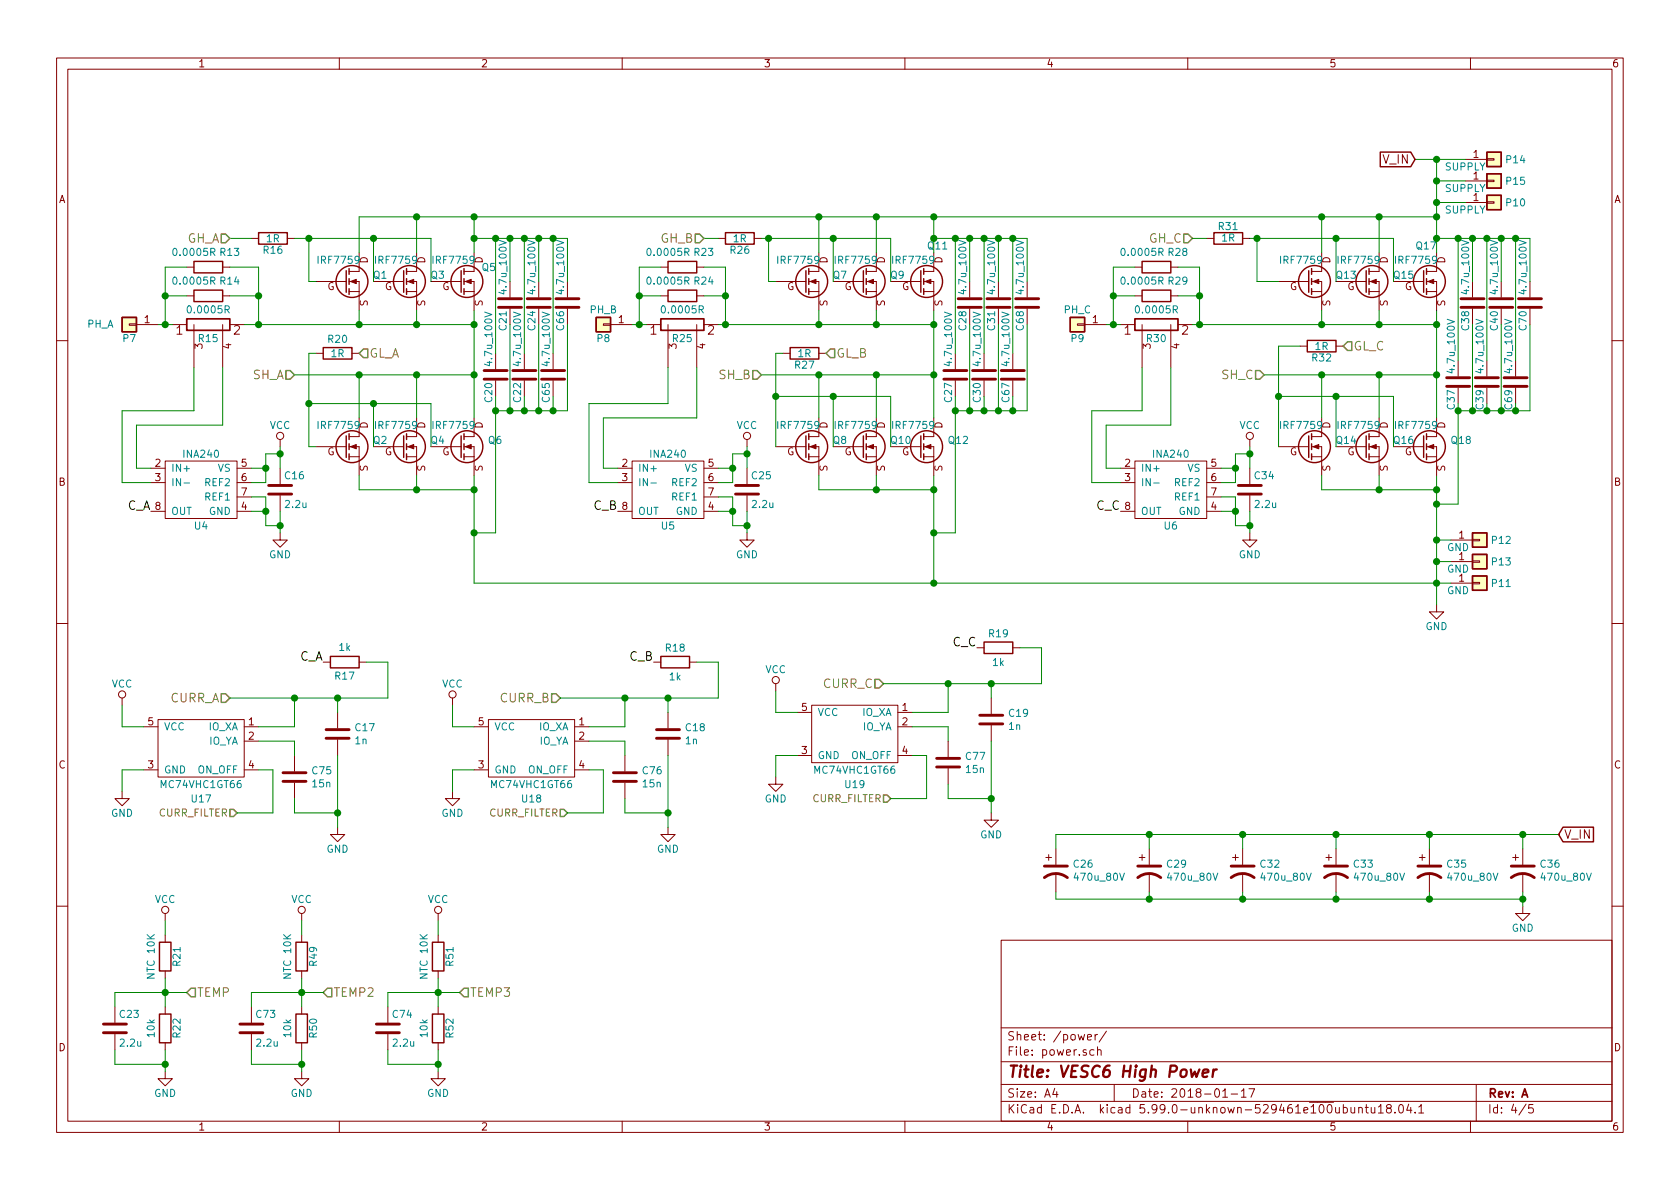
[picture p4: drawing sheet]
<svg xmlns="http://www.w3.org/2000/svg" width="297mm" height="210mm" viewBox="0 0 297 210" stroke-linecap="round" stroke-linejoin="round" font-family="sans-serif">
<g fill="none" stroke="#840000" stroke-width=".18">
<path d="M10 10.3h277v189.9h-277zM12 12.2h273v186.1h-273zM60 10.3v1.9M110 10.3v1.9M160 10.3v1.9M210 10.3v1.9M260 10.3v1.9M259.1 35.8h3.8M259.1 32h3.8M259.1 28.2h3.8M262.9 35.7h1.3v.2h-1.3zM262.9 31.9h1.3v.2h-1.3z"/>
<path d="M262.9 28.1h1.3v.2h-1.3zM22.9 57.3h1.2v.2h-1.2zM24.1 57.4h3.8M30.5 57.4h2.5M33 52.3h1.3M33 47.2h1.3M34.3 57.4v7.6M39.4 57.4v7.6M39.4 52.3h1.2M39.4 47.2h1.2M40.6 57.4h2.6M44.4 42.2h1.3"/>
<path d="M50.8 42.2h1.3M55.9 49.8h5.3M61.7 51.6h1.8M61.7 49.8h1.8v5.1M63.5 44.7v3.3h-1.8M66 49.8h5.4M71.9 51.6h1.8M71.9 49.8h1.8v5.1M73.7 44.7v3.3h-1.8M76.2 49.8h5.3M82 51.6h1.8M82 49.8h1.8v5.1"/>
<path d="M83.8 44.7v3.3h-1.8M90.2 49.8v2.8M90.2 54.6v2.8M95.2 49.8v2.8M100.3 49.8v2.8M106.7 57.3h1.2v.2h-1.2zM107.9 57.4h3.9M114.3 57.4h2.5M116.8 52.3h1.3M116.8 47.2h1.3M118.1 57.4v7.6M123.2 57.4v7.6"/>
<path d="M123.2 52.3h1.3M123.2 47.2h1.3M124.5 57.4h2.5M127 42.2h1.3M133.3 42.2h1.3M137.2 49.8h5.3M143 51.6h1.8M143 49.8h1.8v5.1M144.8 44.7v3.3h-1.8M147.3 49.8h5.4M153.2 51.6h1.7M153.2 49.8h1.7v5.1"/>
<path d="M154.9 44.7v3.3h-1.7M157.5 49.8h5.3M163.3 51.6h1.8M163.3 49.8h1.8v5.1M165.1 44.7v3.3h-1.8M171.4 49.8v2.8M176.5 49.8v2.8M176.5 54.6v2.8M181.6 49.8v2.8M190.5 57.3h1.3v.2h-1.3zM191.8 57.4h3.8M198.1 57.4h2.6"/>
<path d="M200.7 52.3h1.2M200.7 47.2h1.2M201.9 57.4v7.6M207 57.4v7.6M207 52.3h1.3M207 47.2h1.3M208.3 57.4h2.5M213.4 42.2h1.2M219.7 42.2h1.3M226.1 49.8h5.3M231.9 51.6h1.8M231.9 49.8h1.8v5.1"/>
<path d="M233.7 44.7v3.3h-1.8M236.2 49.8h5.4M242.1 51.6h1.7M242.1 49.8h1.7v5.1M243.8 44.7v3.3h-1.7M246.4 49.8h5.3M252.2 51.6h1.8M252.2 49.8h1.8v5.1M254 44.7v3.3h-1.8M260.3 49.8v2.8M265.4 49.8v2.8M270.5 49.8v2.8"/>
<path d="M10 60.2h2M49.5 77.7v1.3M55.9 62.5h1.2M55.9 79h5.3M61.7 79h1.8v5.1M62.2 62.5h1.3M63.5 73.9v3.3h-1.8M66 79h5.4M71.9 79h1.8v5.1M73.7 73.9v3.3h-1.8M76.2 79h5.3M82 79h1.8v5.1"/>
<path d="M83.8 73.9v3.3h-1.8M87.6 62.5v2.8M92.7 62.5v2.8M97.8 62.5v2.8M132.1 77.7v1.3M137.2 79h5.3M138.4 62.5h1.3M143 79h1.8v5.1M144.8 62.5h1.2M144.8 73.9v3.3h-1.8M147.3 79h5.4M153.2 79h1.7v5.1"/>
<path d="M154.9 73.9v3.3h-1.7M157.5 79h5.3M163.3 79h1.8v5.1M165.1 73.9v3.3h-1.8M168.9 62.5v2.8M174 62.5v2.8M179.1 62.5v2.8M221 77.7v1.3M226.1 79h5.3M229.9 61.2h1.2M231.9 79h1.8v5.1M233.7 73.9v3.3h-1.8"/>
<path d="M236.2 61.2h1.3M236.2 79h5.4M242.1 79h1.7v5.1M243.8 73.9v3.3h-1.7M246.4 79h5.3M252.2 79h1.8v5.1M254 73.9v3.3h-1.8M257.8 63.7v2.8M262.9 63.7v2.8M268 63.7v2.8M285 60.2h2M26.7 82.8h2.5"/>
<path d="M26.7 85.3h2.5M26.7 90.4h2.5M29.2 81.5h12.7v10.2h-12.7zM41.9 82.8h2.5M41.9 85.3h2.5M41.9 90.4h2.5M41.9 87.9h2.5M49.5 94.2v1.3h1.3l-1.3 1.3-1.2-1.3h1.2M49.5 82.8v2.8M49.5 87.6v2.8M61.7 80.8h1.8M71.9 80.8h1.8"/>
<path d="M82 80.8h1.8M109.2 82.8h2.6M109.2 85.3h2.6M109.2 90.4h2.6M111.8 81.5h12.7v10.2h-12.7zM124.5 82.8h2.5M124.5 85.3h2.5M124.5 90.4h2.5M124.5 87.9h2.5M132.1 94.2v1.3h1.2l-1.2 1.3-1.3-1.3h1.3M132.1 82.8v2.8M132.1 87.6v2.8"/>
<path d="M143 80.8h1.8M153.2 80.8h1.7M163.3 80.8h1.8M198.1 82.8h2.6M198.1 85.3h2.6M198.1 90.4h2.6M200.7 81.5h12.7v10.2h-12.7zM213.4 82.8h2.5M213.4 85.3h2.5M213.4 90.4h2.5M213.4 87.9h2.5M221 94.2v1.3h1.2l-1.2 1.3-1.3-1.3h1.3"/>
<path d="M221 82.8v2.8M221 87.6v2.8M231.9 80.8h1.8M242.1 80.8h1.7M252.2 80.8h1.8M256.5 99.3h3.8M256.5 95.5h3.8M260.3 99.2h1.3v.2h-1.3zM260.3 95.4h1.3v.2h-1.3zM10 110.3h2M57.1 117.1h1.3M63.5 117.1h1.3"/>
<path d="M115.6 117.1h1.2M121.9 117.1h1.3M172.7 114.5h1.3M179.1 114.5h1.2M254 106.9v1.3h1.3l-1.3 1.3-1.3-1.3h1.3M256.5 103.1h3.8M260.3 103h1.3v.2h-1.3zM285 110.3h2M21.6 139.9v1.3h1.3l-1.3 1.3-1.3-1.3h1.3M21.6 123.4v1.3M25.4 128.5h2.5M25.4 136.1h2.5"/>
<path d="M27.9 127.2h15.3v10.2h-15.3zM43.2 128.5h2.5M43.2 131.1h2.5M43.2 136.1h2.5M52.1 133.6v2.8M52.1 138.4v2.8M59.7 126v2.8M59.7 130.8v2.8M80 139.9v1.3h1.3l-1.3 1.3-1.3-1.3h1.3M80 123.4v1.3M83.8 128.5h2.6M83.8 136.1h2.6"/>
<path d="M86.4 127.2h15.2v10.2h-15.2zM101.6 128.5h2.5M101.6 131.1h2.5M101.6 136.1h2.5M110.5 133.6v2.8M110.5 138.4v2.8M118.1 126v2.8M118.1 130.8v2.8M137.2 137.4v1.3h1.2l-1.2 1.2-1.3-1.2h1.3M137.2 120.9v1.3M141 126h2.5M141 133.6h2.5"/>
<path d="M143.5 124.7h15.2v10.2h-15.2zM158.7 128.5h2.6M158.7 126h2.6M158.7 133.6h2.6M167.6 131.1v2.8M167.6 135.9v2.8M175.3 123.4v2.8M175.3 128.3v2.8M59.7 146.3v1.3h1.3l-1.3 1.2-1.3-1.2h1.3M118.1 146.3v1.3h1.3l-1.3 1.2-1.3-1.2h1.3M175.3 143.8v1.2h1.2l-1.2 1.3-1.3-1.3h1.3M184.9 151.6h1"/>
<path d="M185.4 151.1v1M186.7 150.1v2.8M186.7 154.4v3.3M201.4 151.6h1M201.9 151.1v1M203.2 150.1v2.8M203.2 154.4v3.3M217.9 151.6h1M218.4 151.1v1M219.7 150.1v2.8M219.7 154.4v3.3M234.4 151.6h1.1"/>
<path d="M234.9 151.1v1M236.2 150.1v2.8M236.2 154.4v3.3M251 151.6h1M251.5 151.1v1M252.7 150.1v2.8M252.7 154.4v3.3M267.5 151.6h1M268 151.1v1M269.2 150.1v2.8M269.2 154.4v3.3M10 160.2h2"/>
<path d="M20.3 178v2.8M29.2 161.5v1.3M29.2 165.3v1.3M29.2 171.7v1.3M29.2 178v1.3M44.4 178v2.8M53.3 161.5v1.3M53.3 165.3v1.3M53.3 171.7v1.3M53.3 178v1.3M68.6 178v2.8M77.5 161.5v1.3"/>
<path d="M77.5 165.3v1.3M77.5 171.7v1.3M77.5 178v1.3M177 166.3h108v32h-108zM269.2 160.3v1.2h1.3l-1.3 1.3-1.2-1.3h1.2M285 160.2h2M20.3 182.9v2.8M29.2 189.5v1.2h1.3l-1.3 1.3-1.3-1.3h1.3M29.2 184.4v1.3M44.4 182.9v2.8M53.3 189.5v1.2h1.3l-1.3 1.3-1.2-1.3h1.2M53.3 184.4v1.3"/>
<path d="M60 198.3v1.9M68.6 182.9v2.8M77.5 189.5v1.2h1.2l-1.2 1.3-1.3-1.3h1.3M77.5 184.4v1.3M110 198.3v1.9M160 198.3v1.9M177 194.8h108M177 191.8h108M177 187.8h108M177 181.8h108M186.5 192.5l-.4 1h1M186.8 193v1"/>
<path d="M192.3 183.4l.7-.1-.1-.3-.4-.1-.2 .2v.7h.6M193.4 185.7l-.4-.1-.3 .3 .1 .6 .2 .1 .4-.1M193.6 182.9v1M194.1 185.7l.2-.1 .3 .1 .1 .9M194.1 182.9l-.5 .3M194.1 185.1v1.5M195.6 182.3l-1.3 2M197 191.8v3M210 198.3v1.9M216.2 194h.8M217.7 193.5h1.1M219.5 193l.4-.5v1.5"/>
<path d="M219.5 194h.8M220.8 192.5h1l-.6 1.5M237.5 195.9l.4-.1 .3 .3v.6l-.3 .1-.4-.1M238.9 195.8v.8a.39 .39 0 0 0 .6 .1M239.5 195.8v1M240.2 196l.1-.1a.37 .37 0 0 1 .6 .1v.8M240.2 195.8v1M241.4 195.8h.5M241.6 195.3v1.3l.3 .2M242.4 195.8l.1 .9 .4 .1 .2-.1M243.1 195.8v1M243.7 195.8l.4-.5v1.5"/>
<path d="M243.7 196.8h.9M245.4 196l-.3-.3 .1-.2a.48 .48 0 0 1 .7-.1l.1 .2-.1 .3-.6 .1a.48 .48 0 0 0-.1 .7l.2 .1 .5-.1 .1-.4-.3-.3M246.6 196.7v.1M247.4 195.5l.4-.2a.94 .94 0 0 1 0 1.5 .82 .82 0 0 1-.4-1.3zM249.1 195.2l-.4 1.1h.9M249.4 195.8v1M250.2 196.7v.1M250.9 195.8l.4-.5v1.5M250.9 196.8h.8M260 198.3v1.9M261 191.8v6.5M269.8 195.2l-1.2 2"/>
<path d="M271 195.3h-.7v.7l.2-.1 .5 .1 .1 .2-.1 .5-.2 .1-.5-.1"/>
<circle cx="49.5" cy="77.1" r=".63"/>
<circle cx="132.1" cy="77.1" r=".63"/>
<circle cx="221" cy="77.1" r=".63"/>
<circle cx="21.6" cy="122.8" r=".63"/>
<circle cx="80" cy="122.8" r=".63"/>
<circle cx="137.2" cy="120.3" r=".63"/>
<circle cx="29.2" cy="160.9" r=".63"/>
<circle cx="53.3" cy="160.9" r=".63"/>
<circle cx="77.5" cy="160.9" r=".63"/>
</g>
<path d="M210.5 189.1l.2 1.3 .6-.9 .2 .9 .6-1.3M212.6 189.8l1-.2v-.4l-.6-.1-.3 .3v.9l.2 .1 .5-.1M214.6 189.1l-.2 1.3M215.1 189.1a.55 .55 0 0 0-.6 .4" fill="none" stroke="#840000" stroke-width=".41"/>
<g fill="none" stroke="#840000" stroke-width=".25">
<path d="M244 26.9h5.4l.8 1.3-.8 1.3h-5.4zM262.9 34.5h2.5v2.6h-2.5zM262.9 30.7h2.5v2.6h-2.5zM262.9 26.9h2.5v2.6h-2.5zM21.6 56.1h2.5v2.6h-2.5zM34.3 51.3h5.1v2h-5.1zM34.3 46.2h5.1v2.1h-5.1zM45.7 41.1h5.1v2.1h-5.1zM61.2 47.9v3.8M61.7 47.5v1M61.7 49.3v1M61.7 51v1.1"/>
<path d="M71.4 47.9v3.8M71.9 47.5v1M71.9 49.3v1M71.9 51v1.1M81.5 47.9v3.8M82 47.5v1M82 49.3v1M82 51v1.1M105.4 56.1h2.5v2.6h-2.5zM118.1 51.3h5.1v2h-5.1zM118.1 46.2h5.1v2.1h-5.1zM128.3 41.1h5v2.1h-5z"/>
<path d="M142.5 47.9v3.8M143 47.5v1M143 49.3v1M143 51v1.1M152.7 47.9v3.8M153.2 47.5v1M153.2 49.3v1M153.2 51v1.1M162.8 47.9v3.8M163.3 47.5v1M163.3 49.3v1M163.3 51v1.1"/>
<path d="M189.2 56.1h2.6v2.6h-2.6zM201.9 51.3h5.1v2h-5.1zM201.9 46.2h5.1v2.1h-5.1zM214.6 41.1h5.1v2.1h-5.1zM231.4 47.9v3.8M231.9 47.5v1M231.9 49.3v1M231.9 51v1.1M241.6 47.9v3.8M242.1 47.5v1M242.1 49.3v1M242.1 51v1.1"/>
<path d="M251.7 47.9v3.8M252.2 47.5v1M252.2 49.3v1M252.2 51v1.1M57.1 61.5h5.1v2h-5.1zM61.2 77.1v3.8M61.7 76.7v1M61.7 78.5v1M71.4 77.1v3.8M71.9 76.7v1M71.9 78.5v1M81.5 77.1v3.8"/>
<path d="M82 76.7v1M82 78.5v1M139.7 61.5h5.1v2h-5.1zM142.5 77.1v3.8M143 76.7v1M143 78.5v1M152.7 77.1v3.8M153.2 76.7v1M153.2 78.5v1M162.8 77.1v3.8M163.3 76.7v1M163.3 78.5v1"/>
<path d="M231.1 60.2h5.1v2h-5.1zM231.4 77.1v3.8M231.9 76.7v1M231.9 78.5v1M241.6 77.1v3.8M242.1 76.7v1M242.1 78.5v1M251.7 77.1v3.8M252.2 76.7v1M252.2 78.5v1M61.7 80.3v1M71.9 80.3v1"/>
<path d="M82 80.3v1M143 80.3v1M153.2 80.3v1M163.3 80.3v1M231.9 80.3v1M242.1 80.3v1M252.2 80.3v1M260.3 98h2.6v2.6h-2.6zM260.3 94.2h2.6v2.6h-2.6zM58.4 116.1h5.1v2h-5.1zM116.8 116.1h5.1v2h-5.1zM174 113.5h5.1v2.1h-5.1z"/>
<path d="M260.3 101.8h2.6v2.6h-2.6zM276.4 146.3h5.3v2.6h-5.3l-.8-1.3zM28.2 179.3h2v5.1h-2zM28.2 166.6h2v5.1h-2zM52.3 179.3h2.1v5.1h-2.1zM52.3 166.6h2.1v5.1h-2.1zM76.5 179.3h2v5.1h-2zM76.5 166.6h2v5.1h-2z"/>
<circle cx="62.2" cy="49.8" r="2.82"/>
<circle cx="72.4" cy="49.8" r="2.82"/>
<circle cx="82.5" cy="49.8" r="2.82"/>
<circle cx="143.5" cy="49.8" r="2.82"/>
<circle cx="153.7" cy="49.8" r="2.82"/>
<circle cx="163.8" cy="49.8" r="2.82"/>
<circle cx="232.4" cy="49.8" r="2.82"/>
<circle cx="242.6" cy="49.8" r="2.82"/>
<circle cx="252.7" cy="49.8" r="2.82"/>
<circle cx="62.2" cy="79" r="2.82"/>
<circle cx="72.4" cy="79" r="2.82"/>
<circle cx="82.5" cy="79" r="2.82"/>
<circle cx="143.5" cy="79" r="2.82"/>
<circle cx="153.7" cy="79" r="2.82"/>
<circle cx="163.8" cy="79" r="2.82"/>
<circle cx="232.4" cy="79" r="2.82"/>
<circle cx="242.6" cy="79" r="2.82"/>
<circle cx="252.7" cy="79" r="2.82"/>
</g>
<g fill="#ffffc2" stroke="#ffffc2" stroke-width=".18">
<path d="M105.4 56.1h2.5v2.6h-2.5z"/>
<path d="M262.9 34.5h2.5v2.6h-2.5z"/>
<path d="M260.3 101.8h2.6v2.6h-2.6z"/>
<path d="M21.6 56.1h2.5v2.6h-2.5z"/>
<path d="M189.2 56.1h2.6v2.6h-2.6z"/>
<path d="M260.3 98h2.6v2.6h-2.6z"/>
<path d="M260.3 94.2h2.6v2.6h-2.6z"/>
<path d="M262.9 30.7h2.5v2.6h-2.5z"/>
<path d="M262.9 26.9h2.5v2.6h-2.5z"/>
</g>
<g fill="none" stroke="#008400" stroke-width=".18">
<path d="M73.7 38.3v6.4M83.8 38.3v6.4M144.8 38.3v6.4M154.9 38.3v6.4M165.1 38.3v6.4M233.7 38.3v6.4M243.8 38.3v6.4M250.2 28.2h8.9M254 28.2v16.5M254 38.3h-190.5v6.4M254 35.8h5.1M254 32h5.1"/>
<path d="M27.9 57.4h2.6M29.2 52.3h3.8M33 47.2h-3.8v10.2M40.6 42.2h3.8M40.6 52.3h5.1M40.6 47.2h5.1v10.2M43.2 57.4h40.6M52.1 42.2h24.1v7.6M54.6 42.2v7.6h1.3M63.5 54.9v2.5M66 42.2v7.6M73.7 54.9v2.5"/>
<path d="M83.8 42.2h16.5v7.6M83.8 54.9v19M87.6 42.2v20.3M90.2 42.2v7.6M90.2 57.4v15.2M92.7 42.2v20.3M95.2 42.2v7.6M95.2 57.4v15.2M97.8 42.2v20.3M100.3 57.4v15.2h-12.7M111.8 57.4h2.5M113 52.3h3.8"/>
<path d="M116.8 47.2h-3.8v10.2M124.5 42.2h2.5M124.5 52.3h3.8M124.5 47.2h3.8v10.2M127 57.4h38.1M134.6 42.2h22.9v7.6M135.9 42.2v7.6h1.3M144.8 54.9v2.5M147.3 42.2v7.6M154.9 54.9v2.5M165.1 54.9v19M165.1 42.2h16.5v7.6"/>
<path d="M168.9 42.2v20.3M171.4 42.2v7.6M171.4 57.4v15.2M174 42.2v20.3M176.5 42.2v7.6M176.5 57.4v15.2M179.1 42.2v20.3M181.6 57.4v15.2h-12.7M195.6 57.4h2.5M196.8 52.3h3.9M200.7 47.2h-3.9v10.2M208.3 52.3h3.8"/>
<path d="M208.3 47.2h3.8v10.2M210.8 42.2h2.6M210.8 57.4h43.2M221 42.2h25.4v7.6M222.2 42.2v7.6h3.9M233.7 54.9v2.5M236.2 42.2v7.6M243.8 54.9v2.5M254 54.9v19M254 42.2h16.5v7.6M257.8 42.2v21.5M260.3 42.2v7.6"/>
<path d="M260.3 57.4v15.2M262.9 42.2v21.5M265.4 42.2v7.6M265.4 57.4v15.2M268 42.2v21.5M270.5 57.4v15.2h-12.7v16.5h-3.8M34.3 65v7.6h-12.7v12.7h5.1M39.4 65v10.2h-15.3v7.6h2.6M49.5 79v3.8M52.1 66.3h31.7M54.6 71.4h21.6v7.6M55.9 62.5h-1.3v16.5h1.3"/>
<path d="M63.5 66.3v7.6M66 71.4v7.6M73.7 66.3v7.6M87.6 70.1v24.1h-3.8M92.7 70.1v2.5M97.8 70.1v2.5M118.1 65v6.4h-14v13.9h5.1M123.2 65v8.9h-16.5v8.9h2.5M132.1 79v3.8M134.6 66.3h30.5M137.2 70.1h20.3v8.9M138.4 62.5h-1.2v16.5"/>
<path d="M144.8 66.3v7.6M147.3 70.1v8.9M154.9 66.3v7.6M168.9 70.1v24.1h-3.8M174 70.1v2.5M179.1 70.1v2.5M201.9 65v7.6h-8.9v12.7h5.1M207 65v10.2h-11.4v7.6h2.5M221 79v3.8M223.5 66.3h30.5M226.1 70.1h20.3v8.9M229.9 61.2h-3.8v17.8"/>
<path d="M233.7 66.3v7.6M236.2 70.1v8.9M243.8 66.3v7.6M44.4 82.8h2.6M44.4 87.9h2.6v5.1h2.5M44.4 90.4h2.6M49.5 80.3h-2.5v5h-2.6M49.5 90.4v3.8M63.5 84.1v2.5h20.3M73.7 84.1v2.5M83.8 84.1v19h172.7M127 87.9h2.5v5.1h2.6"/>
<path d="M127 82.8h2.5M127 90.4h2.5M132.1 90.4v3.8M132.1 80.3h-2.6v5h-2.5M144.8 84.1v2.5h20.3M154.9 84.1v2.5M165.1 84.1v19M215.9 82.8h2.5M215.9 87.9h2.5v5.1h2.6M215.9 90.4h2.5M221 80.3h-2.6v5h-2.5M221 90.4v3.8"/>
<path d="M233.7 84.1v2.5h20.3M243.8 84.1v2.5M254 84.1v22.8M254 95.5h2.5M254 99.3h2.5M64.8 117.1h3.8v6.3h-28M123.2 117.1h3.8v6.3h-27.9M180.3 114.5h3.8v6.4h-27.9M21.6 124.7v3.8h3.8M25.4 136.1h-3.8v3.8M45.7 131.1h6.4v2.5M45.7 136.1h2.6v7.7h-6.4"/>
<path d="M52.1 123.4v5.1h-6.4M59.7 123.4v2.6M59.7 133.6v12.7M80 124.7v3.8h3.8M83.8 136.1h-3.8v3.8M104.1 136.1h2.6v7.7h-6.4M104.1 131.1h6.4v2.5M110.5 123.4v5.1h-6.4M118.1 123.4v2.6M118.1 133.6v12.7M137.2 122.2v3.8h3.8M141 133.6h-3.8v3.8"/>
<path d="M161.3 128.5h6.3v2.6M161.3 133.6h2.5v7.6h-6.3M167.6 120.9v5.1h-6.3M167.6 138.7v2.5h7.7M175.3 120.9v2.5M175.3 131.1v12.7M52.1 141.2v2.6h7.6M110.5 141.2v2.6h7.6M186.7 157.7v1.3h82.5M203.2 147.6v2.5M203.2 157.7v1.3M219.7 147.6v2.5"/>
<path d="M219.7 157.7v1.3M236.2 147.6v2.5M236.2 157.7v1.3M252.7 147.6v2.5M252.7 157.7v1.3M269.2 147.6v2.5M269.2 157.7v2.6M275.6 147.6h-88.9v2.5M29.2 162.8v2.5M29.2 173v5M33 175.5h-12.7v2.5M53.3 162.8v2.5"/>
<path d="M53.3 173v5M57.1 175.5h-12.7v2.5M77.5 162.8v2.5M77.5 173v5M81.3 175.5h-12.7v2.5M20.3 185.7v2.5h8.9M29.2 185.7v3.8M44.4 185.7v2.5h8.9M53.3 185.7v3.8M68.6 185.7v2.5h8.9M77.5 185.7v3.8"/>
</g>
<g fill="none" stroke="#840000" stroke-width=".51">
<path d="M88.1 54.4h4.1M88.1 52.8h4.1M93.2 54.4h4.1M93.2 52.8h4.1M98.3 54.4h4.1M98.3 52.8h4.1M169.4 54.4h4.1M169.4 52.8h4.1M174.5 54.4h4.1M174.5 52.8h4.1M179.6 54.4h4M179.6 52.8h4"/>
<path d="M258.3 54.4h4.1M258.3 52.8h4.1M263.4 54.4h4.1M263.4 52.8h4.1M268.5 54.4h4M268.5 52.8h4M85.6 67.1h4.1M85.6 65.5h4.1M90.7 67.1h4M90.7 65.5h4M95.8 67.1h4M95.8 65.5h4"/>
<path d="M166.9 67.1h4M166.9 65.5h4M172 67.1h4M172 65.5h4M177 67.1h4.1M177 65.5h4.1M255.8 68.3h4M255.8 66.8h4M260.9 68.3h4M260.9 66.8h4M265.9 68.3h4.1M265.9 66.8h4.1"/>
<path d="M47.5 87.4h4.1M47.5 85.8h4.1M130 87.4h4.1M130 85.8h4.1M218.9 87.4h4.1M218.9 85.8h4.1M50 138.2h4.1M50 136.6h4.1M57.7 130.6h4M57.7 129h4M108.5 138.2h4M108.5 136.6h4"/>
<path d="M116.1 130.6h4M116.1 129h4M165.6 135.6h4.1M165.6 134.1h4.1M173.2 128h4.1M173.2 126.5h4.1M184.7 155.2a3.3 3.3 0 0 1 4 0M184.7 153.2h4M201.2 155.2a3.3 3.3 0 0 1 4 0M201.2 153.2h4M217.7 155.2a3.3 3.3 0 0 1 4 0M217.7 153.2h4"/>
<path d="M234.2 155.2a3.3 3.3 0 0 1 4.1 0M234.2 153.2h4.1M250.7 155.2a3.3 3.3 0 0 1 4.1 0M250.7 153.2h4.1M267.2 155.2a3.3 3.3 0 0 1 4.1 0M267.2 153.2h4.1M18.3 182.6h4.1M18.3 181.1h4.1M42.4 182.6h4.1M42.4 181.1h4.1M66.5 182.6h4.1M66.5 181.1h4.1"/>
</g>
<g fill="none" stroke="#008484" stroke-width=".18">
<path d="M85.7 55.2l1.3 .4-1.3 .5M88.2 42.5l1.3 .4-1.3 .5M90.8 55.2l1.2 .4-1.2 .5M93.3 42.5l1.3 .4-1.3 .5M95.9 55.2l1.2 .4-1.2 .5M98.4 42.5l1.3 .4-1.3 .5M167 55.2l1.2 .4-1.2 .5M169.5 42.5l1.3 .4-1.3 .5M172.1 55.2l1.2 .4-1.2 .5M174.6 42.5l1.3 .4-1.3 .5M177.1 55.2l1.3 .4-1.3 .5M179.7 42.5l1.2 .4-1.2 .5"/>
<path d="M255.9 56.5l1.2 .4-1.2 .4M258.4 42.5l1.3 .4-1.3 .5M261 56.5l1.2 .4-1.2 .4M263.5 42.5l1.3 .4-1.3 .5M266 56.5l1.3 .4-1.3 .4M268.6 42.5l1.2 .4-1.2 .5M32.5 85.4h1M115.1 85.4h1M204 85.4h1"/>
</g>
<g fill="none" stroke="#848400" stroke-width=".25">
<path d="M39.1 41.4h.8l.7 .8-.7 .7h-.8zM122.9 41.4h.8l.8 .8-.8 .7h-.8zM209.3 41.4h.8l.7 .8-.7 .7h-.8zM50.5 65.5h.8l.8 .8-.8 .8h-.8zM63.5 62.5l.8-.8h.7v1.5h-.7zM133.1 65.5h.8l.7 .8-.7 .8h-.8zM146 62.5l.8-.8h.8v1.5h-.8zM222 65.5h.8l.7 .8-.7 .8h-.8zM238.3 60.4h.7v1.6h-.7l-.8-.8zM39.1 122.7h.8l.7 .7-.7 .8h-.8zM97.5 122.7h.8l.8 .7-.8 .8h-.8zM154.7 120.1h.7l.8 .8-.8 .8h-.7z"/>
<path d="M40.6 143.1h.7l.6 .7-.6 .6h-.7zM99.1 143.1h.6l.6 .7-.6 .6h-.6zM156.2 140.6h.6l.7 .6-.7 .7h-.6zM33.8 174.7h.7v1.6h-.7l-.8-.8zM57.9 174.7h.8v1.6h-.8l-.8-.8zM82 174.7h.8v1.6h-.8l-.7-.8z"/>
</g>
<g fill="#840000" stroke="#840000" stroke-width=".18">
<path d="M82.3 49.8l1-.4v.8z"/>
<path d="M82.3 79l1-.4v.8z"/>
<path d="M163.6 49.8l1-.4v.8z"/>
<path d="M163.6 79l1-.4v.8z"/>
<path d="M252.5 49.8l1-.4v.8z"/>
<path d="M252.5 79l1-.4v.8z"/>
<path d="M72.1 49.8l1.1-.4v.8z"/>
<path d="M62 49.8l1-.4v.8z"/>
<path d="M72.1 79l1.1-.4v.8z"/>
<path d="M62 79l1-.4v.8z"/>
<path d="M153.4 79l1-.4v.8z"/>
<path d="M143.3 79l1-.4v.8z"/>
<path d="M153.4 49.8l1-.4v.8z"/>
<path d="M143.3 49.8l1-.4v.8z"/>
<path d="M242.3 79l1-.4v.8z"/>
<path d="M232.2 79l1-.4v.8z"/>
<path d="M242.3 49.8l1-.4v.8z"/>
<path d="M232.2 49.8l1-.4v.8z"/>
</g>
<path d="M33 56.4h7.6v2h-7.6zM116.8 56.4h7.7v2h-7.7zM200.7 56.4h7.6v2h-7.6z" fill="none" stroke="#840000" stroke-width=".3"/>
<g fill="#008400" stroke="#008400" stroke-width=".25">
<circle cx="254" cy="66.3" r=".51"/>
<circle cx="254" cy="86.6" r=".51"/>
<circle cx="165.1" cy="57.4" r=".51"/>
<circle cx="165.1" cy="66.3" r=".51"/>
<circle cx="165.1" cy="86.6" r=".51"/>
<circle cx="83.8" cy="66.3" r=".51"/>
<circle cx="83.8" cy="86.6" r=".51"/>
<circle cx="165.1" cy="103.1" r=".51"/>
<circle cx="165.1" cy="38.3" r=".51"/>
<circle cx="83.8" cy="94.2" r=".51"/>
<circle cx="83.8" cy="42.2" r=".51"/>
<circle cx="165.1" cy="42.2" r=".51"/>
<circle cx="165.1" cy="94.2" r=".51"/>
<circle cx="254" cy="42.2" r=".51"/>
<circle cx="254" cy="89.1" r=".51"/>
<circle cx="254" cy="38.3" r=".51"/>
<circle cx="254" cy="103.1" r=".51"/>
<circle cx="254" cy="35.8" r=".51"/>
<circle cx="29.2" cy="175.5" r=".51"/>
<circle cx="29.2" cy="188.2" r=".51"/>
<circle cx="83.8" cy="57.4" r=".51"/>
<circle cx="254" cy="57.4" r=".51"/>
<circle cx="87.6" cy="72.6" r=".51"/>
<circle cx="168.9" cy="72.6" r=".51"/>
<circle cx="257.8" cy="72.6" r=".51"/>
<circle cx="257.8" cy="42.2" r=".51"/>
<circle cx="168.9" cy="42.2" r=".51"/>
<circle cx="87.6" cy="42.2" r=".51"/>
<circle cx="269.2" cy="147.6" r=".51"/>
<circle cx="269.2" cy="159" r=".51"/>
<circle cx="63.5" cy="57.4" r=".51"/>
<circle cx="73.7" cy="57.4" r=".51"/>
<circle cx="83.8" cy="38.3" r=".51"/>
<circle cx="73.7" cy="38.3" r=".51"/>
<circle cx="66" cy="42.2" r=".51"/>
<circle cx="63.5" cy="66.3" r=".51"/>
<circle cx="73.7" cy="66.3" r=".51"/>
<circle cx="54.6" cy="71.4" r=".51"/>
<circle cx="66" cy="71.4" r=".51"/>
<circle cx="73.7" cy="86.6" r=".51"/>
<circle cx="144.8" cy="66.3" r=".51"/>
<circle cx="154.9" cy="66.3" r=".51"/>
<circle cx="154.9" cy="86.6" r=".51"/>
<circle cx="137.2" cy="70.1" r=".51"/>
<circle cx="147.3" cy="70.1" r=".51"/>
<circle cx="144.8" cy="57.4" r=".51"/>
<circle cx="154.9" cy="57.4" r=".51"/>
<circle cx="154.9" cy="38.3" r=".51"/>
<circle cx="144.8" cy="38.3" r=".51"/>
<circle cx="147.3" cy="42.2" r=".51"/>
<circle cx="243.8" cy="86.6" r=".51"/>
<circle cx="233.7" cy="66.3" r=".51"/>
<circle cx="243.8" cy="66.3" r=".51"/>
<circle cx="226.1" cy="70.1" r=".51"/>
<circle cx="236.2" cy="70.1" r=".51"/>
<circle cx="233.7" cy="57.4" r=".51"/>
<circle cx="243.8" cy="57.4" r=".51"/>
<circle cx="233.7" cy="38.3" r=".51"/>
<circle cx="243.8" cy="38.3" r=".51"/>
<circle cx="236.2" cy="42.2" r=".51"/>
<circle cx="212.1" cy="57.4" r=".51"/>
<circle cx="212.1" cy="52.3" r=".51"/>
<circle cx="196.9" cy="57.4" r=".51"/>
<circle cx="196.9" cy="52.3" r=".51"/>
<circle cx="135.9" cy="42.2" r=".51"/>
<circle cx="128.3" cy="57.4" r=".51"/>
<circle cx="128.3" cy="52.3" r=".51"/>
<circle cx="113" cy="57.4" r=".51"/>
<circle cx="113" cy="52.3" r=".51"/>
<circle cx="54.6" cy="42.2" r=".51"/>
<circle cx="29.2" cy="57.4" r=".51"/>
<circle cx="29.2" cy="52.3" r=".51"/>
<circle cx="45.7" cy="57.4" r=".51"/>
<circle cx="45.7" cy="52.3" r=".51"/>
<circle cx="90.2" cy="72.6" r=".51"/>
<circle cx="92.7" cy="72.6" r=".51"/>
<circle cx="90.2" cy="42.2" r=".51"/>
<circle cx="92.7" cy="42.2" r=".51"/>
<circle cx="171.5" cy="72.6" r=".51"/>
<circle cx="174" cy="72.6" r=".51"/>
<circle cx="171.5" cy="42.2" r=".51"/>
<circle cx="174" cy="42.2" r=".51"/>
<circle cx="260.3" cy="72.6" r=".51"/>
<circle cx="262.9" cy="72.6" r=".51"/>
<circle cx="260.3" cy="42.2" r=".51"/>
<circle cx="262.9" cy="42.2" r=".51"/>
<circle cx="252.7" cy="147.6" r=".51"/>
<circle cx="252.7" cy="159" r=".51"/>
<circle cx="236.2" cy="147.6" r=".51"/>
<circle cx="219.7" cy="147.6" r=".51"/>
<circle cx="203.2" cy="147.6" r=".51"/>
<circle cx="203.2" cy="159" r=".51"/>
<circle cx="219.7" cy="159" r=".51"/>
<circle cx="236.2" cy="159" r=".51"/>
<circle cx="222.3" cy="42.2" r=".51"/>
<circle cx="95.3" cy="72.6" r=".51"/>
<circle cx="97.8" cy="72.6" r=".51"/>
<circle cx="95.3" cy="42.2" r=".51"/>
<circle cx="97.8" cy="42.2" r=".51"/>
<circle cx="176.5" cy="72.6" r=".51"/>
<circle cx="179.1" cy="72.6" r=".51"/>
<circle cx="176.5" cy="42.2" r=".51"/>
<circle cx="179.1" cy="42.2" r=".51"/>
<circle cx="265.4" cy="72.6" r=".51"/>
<circle cx="268" cy="72.6" r=".51"/>
<circle cx="265.4" cy="42.2" r=".51"/>
<circle cx="268" cy="42.2" r=".51"/>
<circle cx="254" cy="95.5" r=".51"/>
<circle cx="254" cy="99.3" r=".51"/>
<circle cx="254" cy="32" r=".51"/>
<circle cx="254" cy="28.2" r=".51"/>
<circle cx="132.1" cy="80.3" r=".51"/>
<circle cx="129.5" cy="82.8" r=".51"/>
<circle cx="129.5" cy="90.4" r=".51"/>
<circle cx="132.1" cy="93" r=".51"/>
<circle cx="49.5" cy="80.3" r=".51"/>
<circle cx="47" cy="82.8" r=".51"/>
<circle cx="47" cy="90.4" r=".51"/>
<circle cx="49.5" cy="93" r=".51"/>
<circle cx="221" cy="80.3" r=".51"/>
<circle cx="218.4" cy="82.8" r=".51"/>
<circle cx="218.4" cy="90.4" r=".51"/>
<circle cx="221" cy="93" r=".51"/>
<circle cx="53.3" cy="175.5" r=".51"/>
<circle cx="53.3" cy="188.2" r=".51"/>
<circle cx="77.5" cy="175.5" r=".51"/>
<circle cx="77.5" cy="188.2" r=".51"/>
<circle cx="52.1" cy="123.4" r=".51"/>
<circle cx="59.7" cy="143.8" r=".51"/>
<circle cx="59.7" cy="123.4" r=".51"/>
<circle cx="110.5" cy="123.4" r=".51"/>
<circle cx="118.1" cy="143.8" r=".51"/>
<circle cx="118.1" cy="123.4" r=".51"/>
<circle cx="167.6" cy="120.9" r=".51"/>
<circle cx="175.3" cy="141.2" r=".51"/>
<circle cx="175.3" cy="120.9" r=".51"/>
</g>
<text font-size="2.8" fill="#840000" x="178" y="190.5">Title: VESC6 High Power</text>
<g font-size="2.1" fill="#840000">
<text x="244.6" y="29">V_IN</text>
<text x="31.2" y="59.2">1</text>
<text x="41.3" y="59.2">2</text>
<text x="115" y="59.2">1</text>
<text x="125.1" y="59.2">2</text>
<text x="198.8" y="59.2">1</text>
<text x="209" y="59.2">2</text>
<text x="276.5" y="148.3">V_IN</text>
<text x="178" y="184">Sheet: /power/</text>
<text x="178" y="186.7">File: power.sch</text>
<text x="178" y="196.9">KiCad E.D.A. kicad 5.99.0-unknown-529461e100ubuntu18.04.1</text>
<text x="178" y="194.1">Size: A4</text>
<text x="200" y="194.1">Date: 2018-01-17</text>
<text x="263" y="194.1">Rev: A</text>
<text x="263" y="196.9">Id: 4/5</text>
</g>
<g font-size="2.1" fill="#848400">
<text x="33" y="42.9">GH_A</text>
<text x="116.8" y="42.9">GH_B</text>
<text x="203.1" y="42.9">GH_C</text>
<text x="65.3" y="63.2">GL_A</text>
<text x="147.8" y="63.2">GL_B</text>
<text x="239.3" y="62">GL_C</text>
<text x="44.6" y="67.1">SH_A</text>
<text x="127.2" y="67.1">SH_B</text>
<text x="216.1" y="67.1">SH_C</text>
<text x="30" y="124.2">CURR_A</text>
<text x="88.4" y="124.2">CURR_B</text>
<text x="145.6" y="121.7">CURR_C</text>
<text x="34.8" y="176.3">TEMP</text>
<text x="58.9" y="176.3">TEMP2</text>
<text x="83.1" y="176.3">TEMP3</text>
</g>
<g font-size="2.1">
<text x="22.4" y="90.2">C_A</text>
<text x="105" y="90.2">C_B</text>
<text x="193.9" y="90.2">C_C</text>
<text x="52.9" y="116.8">C_A</text>
<text x="111.3" y="116.8">C_B</text>
<text x="168.5" y="114.3">C_C</text>
</g>
<g font-size="1.8" fill="#840000">
<text x="35" y="11.9">1</text>
<text x="85" y="11.9">2</text>
<text x="135" y="11.9">3</text>
<text x="185" y="11.9">4</text>
<text x="235" y="11.9">5</text>
<text x="285" y="11.9">6</text>
<text x="260.5" y="27.9">1</text>
<text x="10.4" y="35.9">A</text>
<text x="260.5" y="35.6">1</text>
<text x="260.5" y="31.7">1</text>
<text x="285.4" y="35.9">A</text>
<text x="65" y="46.6" transform="rotate(-90 65 46.6)">D</text>
<text x="75.2" y="46.6" transform="rotate(-90 75.2 46.6)">D</text>
<text x="85.3" y="46.6" transform="rotate(-90 85.3 46.6)">D</text>
<text x="146.3" y="46.6" transform="rotate(-90 146.3 46.6)">D</text>
<text x="156.5" y="46.6" transform="rotate(-90 156.5 46.6)">D</text>
<text x="166.6" y="46.6" transform="rotate(-90 166.6 46.6)">D</text>
<text x="235.2" y="46.6" transform="rotate(-90 235.2 46.6)">D</text>
<text x="245.4" y="46.6" transform="rotate(-90 245.4 46.6)">D</text>
<text x="255.5" y="46.6" transform="rotate(-90 255.5 46.6)">D</text>
<text x="57.9" y="51.3">G</text>
<text x="68" y="51.3">G</text>
<text x="78.2" y="51.3">G</text>
<text x="139.1" y="51.3">G</text>
<text x="149.3" y="51.3">G</text>
<text x="159.5" y="51.3">G</text>
<text x="228" y="51.3">G</text>
<text x="238.2" y="51.3">G</text>
<text x="248.4" y="51.3">G</text>
<text x="25.6" y="57.1">1</text>
<text x="65" y="54.2" transform="rotate(-90 65 54.2)">S</text>
<text x="75.2" y="54.2" transform="rotate(-90 75.2 54.2)">S</text>
<text x="85.3" y="54.2" transform="rotate(-90 85.3 54.2)">S</text>
<text x="109.4" y="57.1">1</text>
<text x="146.3" y="54.2" transform="rotate(-90 146.3 54.2)">S</text>
<text x="156.5" y="54.2" transform="rotate(-90 156.5 54.2)">S</text>
<text x="166.6" y="54.2" transform="rotate(-90 166.6 54.2)">S</text>
<text x="193.2" y="57.1">1</text>
<text x="235.2" y="54.2" transform="rotate(-90 235.2 54.2)">S</text>
<text x="245.4" y="54.2" transform="rotate(-90 245.4 54.2)">S</text>
<text x="255.5" y="54.2" transform="rotate(-90 255.5 54.2)">S</text>
<text x="35.8" y="61.7" transform="rotate(-90 35.8 61.7)">3</text>
<text x="40.9" y="61.7" transform="rotate(-90 40.9 61.7)">4</text>
<text x="119.6" y="61.7" transform="rotate(-90 119.6 61.7)">3</text>
<text x="124.7" y="61.7" transform="rotate(-90 124.7 61.7)">4</text>
<text x="203.5" y="61.7" transform="rotate(-90 203.5 61.7)">3</text>
<text x="208.5" y="61.7" transform="rotate(-90 208.5 61.7)">4</text>
<text x="65" y="75.8" transform="rotate(-90 65 75.8)">D</text>
<text x="75.2" y="75.8" transform="rotate(-90 75.2 75.8)">D</text>
<text x="85.3" y="75.8" transform="rotate(-90 85.3 75.8)">D</text>
<text x="146.3" y="75.8" transform="rotate(-90 146.3 75.8)">D</text>
<text x="156.5" y="75.8" transform="rotate(-90 156.5 75.8)">D</text>
<text x="166.6" y="75.8" transform="rotate(-90 166.6 75.8)">D</text>
<text x="235.2" y="75.8" transform="rotate(-90 235.2 75.8)">D</text>
<text x="245.4" y="75.8" transform="rotate(-90 245.4 75.8)">D</text>
<text x="255.5" y="75.8" transform="rotate(-90 255.5 75.8)">D</text>
<text x="27.5" y="82.5">2</text>
<text x="42.7" y="82.5">5</text>
<text x="57.9" y="80.5">G</text>
<text x="65" y="83.4" transform="rotate(-90 65 83.4)">S</text>
<text x="68" y="80.5">G</text>
<text x="75.2" y="83.4" transform="rotate(-90 75.2 83.4)">S</text>
<text x="78.2" y="80.5">G</text>
<text x="85.3" y="83.4" transform="rotate(-90 85.3 83.4)">S</text>
<text x="110" y="82.5">2</text>
<text x="125.2" y="82.5">5</text>
<text x="139.1" y="80.5">G</text>
<text x="146.3" y="83.4" transform="rotate(-90 146.3 83.4)">S</text>
<text x="149.3" y="80.5">G</text>
<text x="156.5" y="83.4" transform="rotate(-90 156.5 83.4)">S</text>
<text x="159.5" y="80.5">G</text>
<text x="166.6" y="83.4" transform="rotate(-90 166.6 83.4)">S</text>
<text x="198.9" y="82.5">2</text>
<text x="214.1" y="82.5">5</text>
<text x="228" y="80.5">G</text>
<text x="235.2" y="83.4" transform="rotate(-90 235.2 83.4)">S</text>
<text x="238.2" y="80.5">G</text>
<text x="245.4" y="83.4" transform="rotate(-90 245.4 83.4)">S</text>
<text x="248.4" y="80.5">G</text>
<text x="255.5" y="83.4" transform="rotate(-90 255.5 83.4)">S</text>
<text x="10.4" y="85.9">B</text>
<text x="27.5" y="85.1">3</text>
<text x="42.7" y="85.1">6</text>
<text x="42.7" y="87.6">7</text>
<text x="110" y="85.1">3</text>
<text x="125.2" y="85.1">6</text>
<text x="125.2" y="87.6">7</text>
<text x="198.9" y="85.1">3</text>
<text x="214.1" y="85.1">6</text>
<text x="214.1" y="87.6">7</text>
<text x="285.4" y="85.9">B</text>
<text x="27.5" y="90.2">8</text>
<text x="42.7" y="90.2">4</text>
<text x="110" y="90.2">8</text>
<text x="125.2" y="90.2">4</text>
<text x="198.9" y="90.2">8</text>
<text x="214.1" y="90.2">4</text>
<text x="258" y="95.2">1</text>
<text x="258" y="99.1">1</text>
<text x="258" y="102.9">1</text>
<text x="141.8" y="125.7">5</text>
<text x="159.5" y="125.7">1</text>
<text x="26.2" y="128.3">5</text>
<text x="44" y="128.3">1</text>
<text x="44" y="130.8">2</text>
<text x="84.6" y="128.3">5</text>
<text x="102.4" y="128.3">1</text>
<text x="102.4" y="130.8">2</text>
<text x="159.5" y="128.3">2</text>
<text x="10.4" y="135.9">C</text>
<text x="26.2" y="135.9">3</text>
<text x="44" y="135.9">4</text>
<text x="84.6" y="135.9">3</text>
<text x="102.4" y="135.9">4</text>
<text x="141.8" y="133.3">3</text>
<text x="159.5" y="133.3">4</text>
<text x="285.4" y="135.9">C</text>
<text x="10.4" y="185.9">D</text>
<text x="285.4" y="185.9">D</text>
<text x="35" y="199.9">1</text>
<text x="85" y="199.9">2</text>
<text x="135" y="199.9">3</text>
<text x="185" y="199.9">4</text>
<text x="235" y="199.9">5</text>
<text x="285" y="199.9">6</text>
</g>
<g font-size="1.8" fill="#008484">
<text x="266.4" y="28.9">P14</text>
<text x="255.5" y="34">SUPPLY</text>
<text x="255.5" y="30.1">SUPPLY</text>
<text x="266.4" y="32.7">P15</text>
<text x="215.5" y="40.7">R31</text>
<text x="255.5" y="37.8">SUPPLY</text>
<text x="266.4" y="36.5">P10</text>
<text x="31" y="45.3">0.0005R</text>
<text x="39" y="45.3">R13</text>
<text x="46.6" y="44.9">R16</text>
<text x="47.1" y="42.8">1R</text>
<text x="56.5" y="46.7">IRF7759</text>
<text x="66.6" y="46.7">IRF7759</text>
<text x="76.8" y="46.7">IRF7759</text>
<text x="85.3" y="47.9">Q5</text>
<text x="114.8" y="45.3">0.0005R</text>
<text x="122.8" y="45.3">R23</text>
<text x="129.2" y="44.9">R26</text>
<text x="129.7" y="42.8">1R</text>
<text x="137.7" y="46.7">IRF7759</text>
<text x="147.9" y="46.7">IRF7759</text>
<text x="158.1" y="46.7">IRF7759</text>
<text x="164.1" y="44.1">Q11</text>
<text x="198.6" y="45.3">0.0005R</text>
<text x="206.6" y="45.3">R28</text>
<text x="216.1" y="42.7">1R</text>
<text x="226.6" y="46.7">IRF7759</text>
<text x="236.8" y="46.7">IRF7759</text>
<text x="247" y="46.7">IRF7759</text>
<text x="250.5" y="44.1">Q17</text>
<text x="31" y="50.3">0.0005R</text>
<text x="39" y="50.3">R14</text>
<text x="66.1" y="49.3">Q1</text>
<text x="76.2" y="49.3">Q3</text>
<text x="89.6" y="51.6" transform="rotate(-90 89.6 51.6)">4.7u_100V</text>
<text x="94.7" y="51.6" transform="rotate(-90 94.7 51.6)">4.7u_100V</text>
<text x="99.7" y="51.6" transform="rotate(-90 99.7 51.6)">4.7u_100V</text>
<text x="114.8" y="50.3">0.0005R</text>
<text x="122.8" y="50.3">R24</text>
<text x="147.3" y="49.3">Q7</text>
<text x="157.5" y="49.3">Q9</text>
<text x="170.9" y="51.6" transform="rotate(-90 170.9 51.6)">4.7u_100V</text>
<text x="175.9" y="51.6" transform="rotate(-90 175.9 51.6)">4.7u_100V</text>
<text x="181" y="51.6" transform="rotate(-90 181 51.6)">4.7u_100V</text>
<text x="198.6" y="50.3">0.0005R</text>
<text x="206.6" y="50.3">R29</text>
<text x="236.3" y="49.3">Q13</text>
<text x="246.5" y="49.3">Q15</text>
<text x="259.8" y="51.6" transform="rotate(-90 259.8 51.6)">4.7u_100V</text>
<text x="264.8" y="51.6" transform="rotate(-90 264.8 51.6)">4.7u_100V</text>
<text x="269.9" y="51.6" transform="rotate(-90 269.9 51.6)">4.7u_100V</text>
<text x="15.4" y="58">PH_A</text>
<text x="33.5" y="55.4">0.0005R</text>
<text x="89.6" y="58.4" transform="rotate(-90 89.6 58.4)">C21</text>
<text x="94.7" y="58.4" transform="rotate(-90 94.7 58.4)">C24</text>
<text x="99.7" y="58.4" transform="rotate(-90 99.7 58.4)">C66</text>
<text x="104.3" y="55.4">PH_B</text>
<text x="117.3" y="55.4">0.0005R</text>
<text x="170.9" y="58.4" transform="rotate(-90 170.9 58.4)">C28</text>
<text x="175.9" y="58.4" transform="rotate(-90 175.9 58.4)">C31</text>
<text x="181" y="58.4" transform="rotate(-90 181 58.4)">C68</text>
<text x="188.1" y="55.4">PH_C</text>
<text x="201.1" y="55.4">0.0005R</text>
<text x="259.8" y="58.4" transform="rotate(-90 259.8 58.4)">C38</text>
<text x="264.8" y="58.4" transform="rotate(-90 264.8 58.4)">C40</text>
<text x="269.9" y="58.4" transform="rotate(-90 269.9 58.4)">C70</text>
<text x="21.8" y="60.5">P7</text>
<text x="35.2" y="60.5">R15</text>
<text x="58.1" y="60.6">R20</text>
<text x="58.6" y="63.2">1R</text>
<text x="87" y="64.3" transform="rotate(-90 87 64.3)">4.7u_100V</text>
<text x="92.1" y="64.3" transform="rotate(-90 92.1 64.3)">4.7u_100V</text>
<text x="97.2" y="64.3" transform="rotate(-90 97.2 64.3)">4.7u_100V</text>
<text x="105.6" y="60.5">P8</text>
<text x="119" y="60.5">R25</text>
<text x="140.6" y="65.2">R27</text>
<text x="141.1" y="63.2">1R</text>
<text x="168.3" y="64.3" transform="rotate(-90 168.3 64.3)">4.7u_100V</text>
<text x="173.4" y="64.3" transform="rotate(-90 173.4 64.3)">4.7u_100V</text>
<text x="178.5" y="64.3" transform="rotate(-90 178.5 64.3)">4.7u_100V</text>
<text x="189.4" y="60.5">P9</text>
<text x="202.8" y="60.5">R30</text>
<text x="232.1" y="63.9">R32</text>
<text x="232.6" y="61.9">1R</text>
<text x="257.2" y="65.6" transform="rotate(-90 257.2 65.6)">4.7u_100V</text>
<text x="262.3" y="65.6" transform="rotate(-90 262.3 65.6)">4.7u_100V</text>
<text x="267.4" y="65.6" transform="rotate(-90 267.4 65.6)">4.7u_100V</text>
<text x="87" y="71.1" transform="rotate(-90 87 71.1)">C20</text>
<text x="92.1" y="71.1" transform="rotate(-90 92.1 71.1)">C22</text>
<text x="97.2" y="71.1" transform="rotate(-90 97.2 71.1)">C65</text>
<text x="168.3" y="71.1" transform="rotate(-90 168.3 71.1)">C27</text>
<text x="173.4" y="71.1" transform="rotate(-90 173.4 71.1)">C30</text>
<text x="178.5" y="71.1" transform="rotate(-90 178.5 71.1)">C67</text>
<text x="47.7" y="75.9">VCC</text>
<text x="56.5" y="75.9">IRF7759</text>
<text x="66.6" y="75.9">IRF7759</text>
<text x="76.8" y="75.9">IRF7759</text>
<text x="130.2" y="75.9">VCC</text>
<text x="137.7" y="75.9">IRF7759</text>
<text x="147.9" y="75.9">IRF7759</text>
<text x="158.1" y="75.9">IRF7759</text>
<text x="219.1" y="75.9">VCC</text>
<text x="226.6" y="75.9">IRF7759</text>
<text x="236.8" y="75.9">IRF7759</text>
<text x="247" y="75.9">IRF7759</text>
<text x="30.2" y="83.4">IN+</text>
<text x="32.6" y="80.9">INA240</text>
<text x="38.5" y="83.4">VS</text>
<text x="66.1" y="78.5">Q2</text>
<text x="76.2" y="78.5">Q4</text>
<text x="86.4" y="78.5">Q6</text>
<text x="112.8" y="83.4">IN+</text>
<text x="115.1" y="80.9">INA240</text>
<text x="121.1" y="83.4">VS</text>
<text x="147.3" y="78.5">Q8</text>
<text x="157.6" y="78.5">Q10</text>
<text x="167.8" y="78.5">Q12</text>
<text x="201.7" y="83.4">IN+</text>
<text x="204" y="80.9">INA240</text>
<text x="210" y="83.4">VS</text>
<text x="236.3" y="78.5">Q14</text>
<text x="246.5" y="78.5">Q16</text>
<text x="256.7" y="78.5">Q18</text>
<text x="30.2" y="86">IN-</text>
<text x="36.4" y="86">REF2</text>
<text x="36.4" y="88.5">REF1</text>
<text x="50.4" y="84.8">C16</text>
<text x="50.6" y="89.8">2.2u</text>
<text x="112.8" y="86">IN-</text>
<text x="118.9" y="86">REF2</text>
<text x="118.9" y="88.5">REF1</text>
<text x="133" y="84.8">C25</text>
<text x="133.1" y="89.8">2.2u</text>
<text x="201.7" y="86">IN-</text>
<text x="207.8" y="86">REF2</text>
<text x="207.8" y="88.5">REF1</text>
<text x="221.9" y="84.8">C34</text>
<text x="222" y="89.8">2.2u</text>
<text x="30.2" y="91.1">OUT</text>
<text x="34.4" y="93.6">U4</text>
<text x="37" y="91.1">GND</text>
<text x="112.8" y="91.1">OUT</text>
<text x="117" y="93.6">U5</text>
<text x="119.5" y="91.1">GND</text>
<text x="201.7" y="91.1">OUT</text>
<text x="205.9" y="93.6">U6</text>
<text x="208.4" y="91.1">GND</text>
<text x="47.6" y="98.7">GND</text>
<text x="130.1" y="98.7">GND</text>
<text x="219" y="98.7">GND</text>
<text x="255.9" y="101.3">GND</text>
<text x="255.9" y="97.5">GND</text>
<text x="263.9" y="100">P13</text>
<text x="263.9" y="96.2">P12</text>
<text x="255.9" y="105.1">GND</text>
<text x="263.9" y="103.8">P11</text>
<text x="174.9" y="112.7">R19</text>
<text x="252" y="111.4">GND</text>
<text x="60" y="115.1">1k</text>
<text x="117.8" y="115.2">R18</text>
<text x="135.3" y="119">VCC</text>
<text x="175.6" y="117.8">1k</text>
<text x="19.7" y="121.6">VCC</text>
<text x="59.3" y="120.2">R17</text>
<text x="78.2" y="121.6">VCC</text>
<text x="118.4" y="120.3">1k</text>
<text x="29" y="129.2">VCC</text>
<text x="36.9" y="129.2">IO_XA</text>
<text x="36.9" y="131.7">IO_YA</text>
<text x="62.8" y="131.6">1n</text>
<text x="62.9" y="129.3">C17</text>
<text x="87.4" y="129.2">VCC</text>
<text x="95.3" y="129.2">IO_XA</text>
<text x="95.3" y="131.7">IO_YA</text>
<text x="121.3" y="131.6">1n</text>
<text x="121.3" y="129.3">C18</text>
<text x="144.5" y="126.6">VCC</text>
<text x="152.4" y="126.6">IO_XA</text>
<text x="152.4" y="129.2">IO_YA</text>
<text x="178.4" y="129.1">1n</text>
<text x="178.5" y="126.8">C19</text>
<text x="29" y="136.8">GND</text>
<text x="35" y="136.8">ON_OFF</text>
<text x="55.3" y="136.9">C75</text>
<text x="87.4" y="136.8">GND</text>
<text x="93.4" y="136.8">ON_OFF</text>
<text x="113.7" y="136.9">C76</text>
<text x="144.2" y="136.8">MC74VHC1GT66</text>
<text x="144.5" y="134.2">GND</text>
<text x="150.6" y="134.2">ON_OFF</text>
<text x="170.8" y="134.4">C77</text>
<text x="170.9" y="136.7">15n</text>
<text x="28.6" y="139.4">MC74VHC1GT66</text>
<text x="33.9" y="141.9">U17</text>
<text x="55.3" y="139.2">15n</text>
<text x="87" y="139.4">MC74VHC1GT66</text>
<text x="92.4" y="141.9">U18</text>
<text x="113.7" y="139.2">15n</text>
<text x="135.2" y="141.9">GND</text>
<text x="149.5" y="139.4">U19</text>
<text x="19.6" y="144.4">GND</text>
<text x="78.1" y="144.4">GND</text>
<text x="173.3" y="148.3">GND</text>
<text x="57.7" y="150.8">GND</text>
<text x="116.2" y="150.8">GND</text>
<text x="189.9" y="153.4">C26</text>
<text x="190.2" y="155.7">470u_80V</text>
<text x="206.4" y="153.4">C29</text>
<text x="206.8" y="155.7">470u_80V</text>
<text x="222.9" y="153.4">C32</text>
<text x="223.3" y="155.7">470u_80V</text>
<text x="239.4" y="153.4">C33</text>
<text x="239.8" y="155.7">470u_80V</text>
<text x="255.9" y="153.4">C35</text>
<text x="256.3" y="155.7">470u_80V</text>
<text x="272.4" y="153.4">C36</text>
<text x="272.8" y="155.7">470u_80V</text>
<text x="27.4" y="159.7">VCC</text>
<text x="51.5" y="159.7">VCC</text>
<text x="75.6" y="159.7">VCC</text>
<text x="267.3" y="164.8">GND</text>
<text x="27.4" y="172.8" transform="rotate(-90 27.4 172.8)">NTC 10K</text>
<text x="31.9" y="170.8" transform="rotate(-90 31.9 170.8)">R21</text>
<text x="51.5" y="172.8" transform="rotate(-90 51.5 172.8)">NTC 10K</text>
<text x="56.1" y="170.8" transform="rotate(-90 56.1 170.8)">R49</text>
<text x="75.6" y="172.8" transform="rotate(-90 75.6 172.8)">NTC 10K</text>
<text x="80.2" y="170.8" transform="rotate(-90 80.2 170.8)">R51</text>
<text x="21.2" y="180">C23</text>
<text x="21.4" y="185.1">2.2u</text>
<text x="27.4" y="183.3" transform="rotate(-90 27.4 183.3)">10k</text>
<text x="31.9" y="183.5" transform="rotate(-90 31.9 183.5)">R22</text>
<text x="45.4" y="180">C73</text>
<text x="45.5" y="185.1">2.2u</text>
<text x="51.5" y="183.3" transform="rotate(-90 51.5 183.3)">10k</text>
<text x="56.1" y="183.5" transform="rotate(-90 56.1 183.5)">R50</text>
<text x="69.5" y="180">C74</text>
<text x="69.6" y="185.1">2.2u</text>
<text x="75.6" y="183.3" transform="rotate(-90 75.6 183.3)">10k</text>
<text x="80.2" y="183.5" transform="rotate(-90 80.2 183.5)">R52</text>
<text x="27.3" y="194">GND</text>
<text x="51.4" y="194">GND</text>
<text x="75.5" y="194">GND</text>
</g>
<g font-size="1.8" fill="#008400">
<text x="257.2" y="72.3" transform="rotate(-90 257.2 72.3)">C37</text>
<text x="262.3" y="72.3" transform="rotate(-90 262.3 72.3)">C39</text>
<text x="267.4" y="72.3" transform="rotate(-90 267.4 72.3)">C69</text>
</g>
<g font-size="1.8" fill="#848400">
<text x="143.7" y="141.9">CURR_FILTER</text>
<text x="28.1" y="144.4">CURR_FILTER</text>
<text x="86.5" y="144.4">CURR_FILTER</text>
</g>
</svg>
